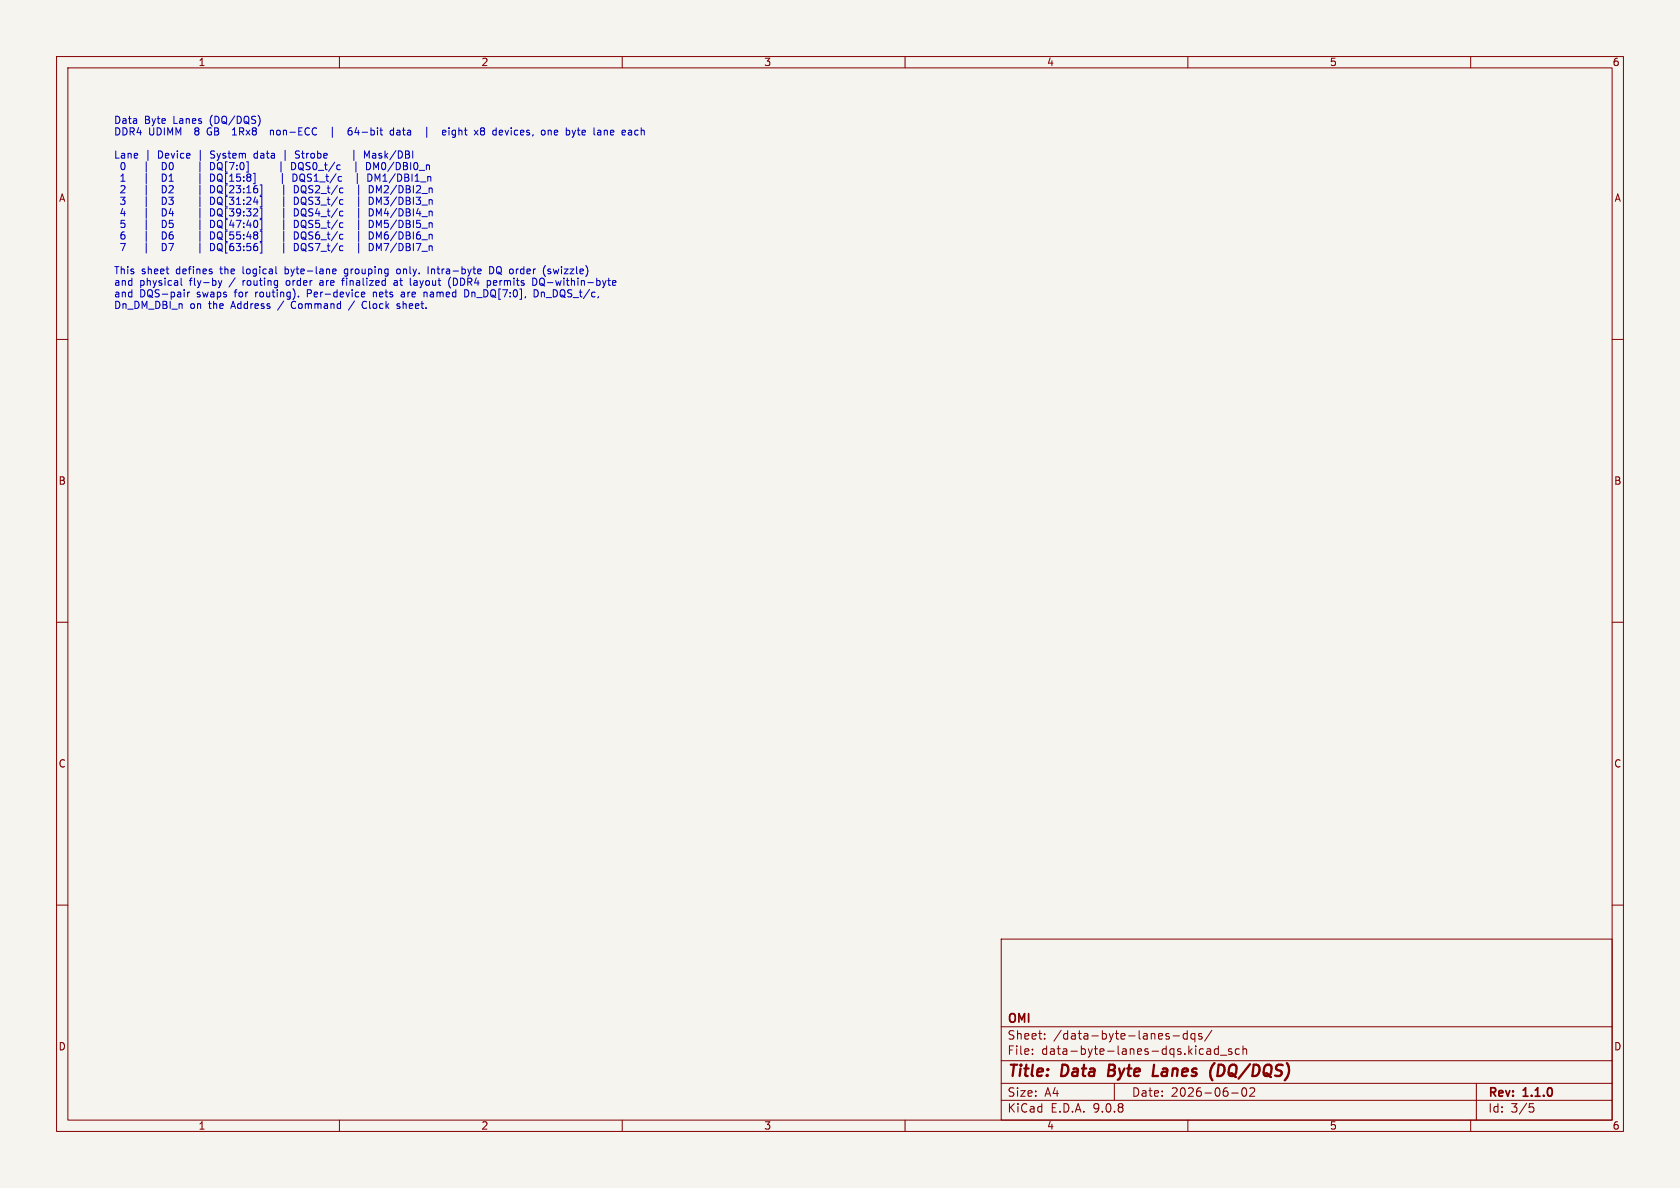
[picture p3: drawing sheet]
<svg xmlns="http://www.w3.org/2000/svg" width="297mm" height="210mm" viewBox="0 0 297 210" stroke-linecap="round" stroke-linejoin="round" font-family="sans-serif">
<path d="M0 0h297v210h-297z" fill="#f5f4ef" stroke="#f5f4ef" stroke-width=".18"/>
<g fill="none" stroke="#840000" stroke-width=".18">
<path d="M10 10h277v190h-277zM12 12h273v186h-273zM60 10v2M110 10v2M160 10v2M210 10v2M260 10v2M10 60h2M285 60h2M10 110h2M285 110h2M10 160h2"/>
<path d="M177 166h108v32h-108zM285 160h2M60 198v2M110 198v2M160 198v2M177 194.5h108M177 191.5h108M177 187.5h108M177 181.5h108M182.5 186.3v.1M182.5 185.5v.1M184.7 183.6v.1"/>
<path d="M184.7 182.8v.1M197 191.5v3M206.5 183.2l.2 .2-.2 .3M206.5 182.7l.2 .1M207.4 183.1h1.1M209.9 182.2v1.5M209.9 182.8l-.4-.1-.3 .3v.4l.1 .2h.6M210 198v2M211.2 182.8l-.4-.1-.3 .3v.4l.2 .2h.5M211.2 182.7v1.5M212.5 182.8l-.4-.1-.2 .2 .1 .2 .5 .2v.3h-.6M213.4 185.5h.6v.9"/>
<path d="M214 185.8h-.5a.29 .29 0 0 0-.2 .3 .29 .29 0 0 0 .2 .3l.5-.1M214.2 182.1l-1.2 2M215.4 185.5l-.4-.1-.3 .3v.4l.1 .2h.6M215.4 184.9v1.5M215.7 186.5h1.2M217.7 185.5l-.3-.1-.2 .2v.2l.5 .2v.3h-.5M217.7 193.2h1.2M219.1 185.5l-.4-.1-.3 .3v.4l.1 .2h.6M219.7 192.4a.81 .81 0 0 0 .3 1.4l.2-.1 .2-.5-.2-.8M219.7 185.5l.3-.1 .3 .1 .1 .9M219.7 184.9v1.5M221.7 192.4v.5l-.8 .9h.9"/>
<path d="M260 198v2M261 191.5v6.5M270.4 195.1h.7M270.5 195.7h.4l.3 .3-.2 .5-.5 .1"/>
</g>
<path d="M196.1 188.2l-.2 2h.7M204 188.2l-.2 2h.9M214.7 187.9l-.3 .4M215.9 188.2h-.4l-.3 2h.5" fill="none" stroke="#840000" stroke-width=".4"/>
<g fill="none" stroke="#0000c2" stroke-width=".18">
<path d="M28.7 28.7v1.3l.5-.1M29.2 30.8h-.5v1.2h.5M29.2 32.9l-.5-.1v1.3l.5-.1M29.2 34.9h-.5v1.2h.5M29.2 37l-.5-.1v1.3l.5-.1M29.2 39h-.5v1.2h.5M35.3 28.6v1.8M35.3 30.7v1.8M35.3 32.7v1.8M35.3 34.7v1.9M35.3 36.8v1.8M35.3 38.8v1.8"/>
<path d="M37.5 30.8a.68 .68 0 0 1 .5 .6 .68 .68 0 0 1-.5 .6M37.5 32.8a.68 .68 0 0 1 .5 .7 .68 .68 0 0 1-.5 .6M37.5 34.9a.68 .68 0 0 1 .5 .6 .68 .68 0 0 1-.5 .6M37.5 36.9a.68 .68 0 0 1 .5 .6 .68 .68 0 0 1-.5 .7M37.5 39a.68 .68 0 0 1 .5 .6 .68 .68 0 0 1-.5 .6M37.9 29v.7l-.4 .3M38.4 29.2v.4l.2 .3M38.6 30.8a.9 .9 0 0 0 0 1.2M38.6 32.9a.9 .9 0 0 0 0 1.1M38.6 34.9a.9 .9 0 0 0 0 1.2M38.6 37a.9 .9 0 0 0 0 1.1M38.6 39a.9 .9 0 0 0 0 1.2"/>
<path d="M41.1 23.9h.7M41.5 22.6v1.3M45 27.2l-.1 .1 .1 .6M47.8 23v.9M47.8 23.1l.2-.1 .3 .1v.8M49.7 28.6v1.8M49.9 30.7v1.8M50.2 32.7v1.8M50.2 34.7v1.9M50.2 36.8v1.8M50.2 38.8v1.8M50.4 26.6v1.8"/>
<path d="M51.8 30.8v1.2h.3M51.9 28.7h-.3v1.3h.3M52.2 27.9h.6M52.9 26.7h-.4l-.3 .2 .1 .3 .5 .2M53.1 31l.2-.2a.43 .43 0 0 1 .6 .4v.4a.43 .43 0 0 1-.3 .4 .43 .43 0 0 1-.5-.1M53.1 29.7l.6 .4M53.2 31.7l.7 .5M53.3 35l.2-.1a.43 .43 0 0 1 .6 .4v.4a.42 .42 0 0 1-.4 .4 .42 .42 0 0 1-.5-.4zM53.3 33l.2-.2a.43 .43 0 0 1 .6 .4v.5a.42 .42 0 0 1-.4 .4 .42 .42 0 0 1-.5-.4zM53.3 37.1l.2-.2a.43 .43 0 0 1 .6 .4v.5a.42 .42 0 0 1-.4 .4 .42 .42 0 0 1-.5-.4zM53.3 39.1l.2-.1a.43 .43 0 0 1 .6 .4v.4a.42 .42 0 0 1-.4 .4 .42 .42 0 0 1-.5-.4zM53.4 28.8a.81 .81 0 0 1-.1 1.2h-.2"/>
<path d="M53.5 33.8l.7 .4M53.5 35.8l.7 .5M53.5 37.9l.7 .4M53.5 39.9l.7 .4M54.1 29.9l.2 .1M54.2 28.8v.4M58.7 22.5v1.8M62.1 22.6l-.3 .1a.86 .86 0 0 0 0 1.2l.4-.2 .1-.4-.3-.2h-.3l-.2 .2M62.6 26.6v1.8M62.9 28.6v1.8M63 22.5l-.3 .9h.8M63.2 30.7v1.8"/>
<path d="M63.4 32.7v1.8M63.4 34.7v1.9M63.4 36.8v1.8M63.4 38.8v1.8M64.8 28.7a.64 .64 0 0 1 .7 .7 .64 .64 0 0 1-.7 .6zM64.9 27.6l.4-.9v1.3M65.6 31l-.6-.2v1.2h.5l.2-.3M65.8 32.9l-.5-.1v1.3l.5-.1M65.8 34.9h-.5v1.2h.5M65.8 37l-.5-.1v1.3l.5-.1M65.8 39h-.5v1.2h.5M66 27.1l-.1 .1"/>
<path d="M66 27.5l-.2 .2 .2 .3M66.7 31.7l.5-.9v1.2M67 33.7l.4-.9v1.3M67 35.8l.4-.9v1.2M67 37.8l.4-.9v1.3M67 39.9l.4-.9v1.2M67.6 28.8a.69 .69 0 0 0 .3 1.2l.1-.1M67.7 32h.7M67.9 34.9h.8M67.9 36l.2 .1M68.1 30.8l-.4 .3M68.1 32.8l-.2 .1"/>
<path d="M68.2 36.8l-.3 1h.8M68.6 33.4l-.7 .7h.8M68.6 39h-.6l-.1 .6 .2-.2M69.6 23.1l-.4-.1-.2 .3 .1 .5h.5M69.6 22.6v1.3M70.2 23.1l.3-.1 .2 .2M70.7 23.3l-.4 .1-.2 .2 .2 .3 .4-.1M75.4 22.5v1.8M78.6 23l.2 .3-.6 .1M78.8 23.8l-.2 .1M79.4 22.6v.1M79.4 23v.9"/>
<path d="M80.5 23.1l-.3-.1-.3 .3 .1 .5h.5M80.5 23v1l-.2 .3-.3-.1M89.9 23l-.3 .9M98 23.4l.6-.1-.1-.2-.3-.1-.2 .2 .1 .6h.4M102.9 23.7l.2 .2 .3-.1M102.9 23.2l.2-.2h.2l.2 .2M103.5 23.3l-.6 .1M107.9 23.4l.6-.1v-.2l-.4-.1-.2 .2 .1 .6h.5M113.4 23.1l.1-.1 .3 .1 .1 .8M113.4 22.6v1.3M29.2 41.1l-.5-.1v1.3l.5-.1M29.2 43.1l-.5-.1v1.3l.5-.1"/>
<path d="M32 49.2v1.1l.2 .1M33.2 51.6v.9M33.3 51.7l-.1 .2M35.3 40.9v1.8M35.3 42.9v1.8M37.5 48v.3M37.5 41a.68 .68 0 0 1 .5 .6 .68 .68 0 0 1-.5 .7M37.5 43a.68 .68 0 0 1 .5 .7 .68 .68 0 0 1-.5 .6M38.6 49.6l.3 .8M38.6 41.1a.9 .9 0 0 0 0 1.1M38.6 43.1a.9 .9 0 0 0 0 1.1M38.9 50.4l-.3 .5"/>
<path d="M39.2 49.6l-.3 .8M48.8 48.3l.2 .1M50.2 40.9v1.8M50.2 42.9v1.8M50.4 47.1v1.3M50.4 48.3l.1 .1M50.5 47.6h-.1M50.7 49.7l-.1 .1 .1 .6M51.6 53.6l-.1 .4 .2 .5M52.8 52.4v.1M53.4 41.1l.1-.1a.43 .43 0 0 1 .6 .4v.4a.42 .42 0 0 1-.4 .5 .42 .42 0 0 1-.5-.5v-.4zM53.4 43.1l.1-.1a.43 .43 0 0 1 .6 .5v.4a.42 .42 0 0 1-.4 .4 .42 .42 0 0 1-.5-.4v-.4z"/>
<path d="M53.5 42l.7 .4M53.5 44l.7 .4M54.3 51.2v1.3M54.3 51.9h.5M57 50h-.3l-.2 .1 .1 .3h.4M58.8 48.2l.2 .2 .4-.1M58.8 47.7l.2-.1h.2l.2 .1v.2l-.6 .1M60.4 49.6h.5M60.9 49.2l-.3 .2v1M60.9 48.8h.1M61.3 47.6h-.3l-.1 .2v.5l.4 .1M62.7 53.2l-1.1 1.6"/>
<path d="M63.4 40.9v1.8M63.4 42.9v1.8M63.9 51.8l.2-.2h.2l.2 .2v.1l-.6 .2M63.9 52.3l.2 .2 .3-.1M64.6 53.3a.64 .64 0 0 0-.6 .6 .64 .64 0 0 0 .6 .6M65.8 41.1l-.5-.1v1.3l.5-.1M65.8 43.1l-.5-.1v1.3l.5-.1M66 51.6v.9M66.4 51.6l-.4 .2M67 41.9l.4-.9v1.3M67 43.9l.4-.9v1.3M67.9 43h.8"/>
<path d="M67.9 40.1l.2 .1M68.1 41.5l-.2 .2M68.1 41.1a.99 .99 0 0 0 0 1.1M69.7 49.7h.5v.7M70.2 49.9l-.4 .1-.2 .1 .2 .3h.4M70.7 47.6h-.3l-.3 .2 .1 .5 .2 .1 .3-.1M70.7 53.7h-.3l-.2 .2v.1l.5 .2v.3h-.5M71 51.7h.4M71.5 51.9l-.4 .1-.2 .2 .2 .3 .4-.1M73.6 50h-.3l-.2 .1 .1 .3h.4M75.4 51.7l.1 .8M75.7 47.1v1.3"/>
<path d="M76.3 47.6v.8M76.5 47.6l-.2 .1M79.4 49.5v.9l.3 .5M80.2 49.2v1.2h.3M82.2 51.2v1.3l.6-.2 .1-.4-.1-.4M84.9 47.6l.2 .3-.6 .1M85 48.3l-.1 .1M86.6 47.1a.64 .64 0 0 1 .7 .7 .64 .64 0 0 1-.7 .6zM87.7 49.6h-.3l-.2 .2 .1 .6h.4M87.8 49.9l-.6 .1M94.4 51.2a.64 .64 0 0 1 .8 .7 .64 .64 0 0 1-.8 .6zM94.8 49.4a.66 .66 0 0 1 .1 .7 .66 .66 0 0 1-.7 .3"/>
<path d="M95.5 49.4a.85 .85 0 0 0 .2 1h.2M95.6 50.1h.2M97.3 47.6h-.3l-.2 .1 .1 .2 .4 .1v.3h-.5M108.5 49.6l.3 .1 .1 .2-.6 .1M108.8 50.4h-.3"/>
</g>
<g font-size="2.8" fill="#840000">
<text x="178" y="190.9">Title:</text>
<text x="187.7" y="190.9">Data</text>
<text x="196.7" y="190.9">Byte</text>
<text x="205.4" y="190.9">Lanes</text>
<text x="216.3" y="190.9">(DQ/DQS)</text>
</g>
<g font-size="2.1" fill="#840000">
<text x="178" y="184">Sheet:</text>
<text x="178" y="181.2">OMI</text>
<text x="186.2" y="184">/data-byte-lanes-dqs/</text>
<text x="178" y="186.7">File:</text>
<text x="184.1" y="186.7">data-byte-lanes-dqs.kicad_sch</text>
<text x="178" y="196.9">KiCad</text>
<text x="178" y="194.1">Size:</text>
<text x="184.7" y="194.1">A4</text>
<text x="185.7" y="196.9">E.D.A.</text>
<text x="193.3" y="196.9">9.0.8</text>
<text x="200" y="194.1">Date:</text>
<text x="207" y="194.1">2026-06-02</text>
<text x="263" y="194.3">Rev:</text>
<text x="263" y="196.9">Id:</text>
<text x="267.1" y="196.9">3/5</text>
<text x="269.4" y="194.3">1.1.0</text>
</g>
<g font-size="1.8" fill="#840000">
<text x="35" y="11.9">1</text>
<text x="85" y="11.9">2</text>
<text x="135" y="11.9">3</text>
<text x="185" y="11.9">4</text>
<text x="235" y="11.9">5</text>
<text x="285" y="11.9">6</text>
<text x="10.3" y="35.9">A</text>
<text x="285.3" y="35.9">A</text>
<text x="10.3" y="85.9">B</text>
<text x="285.3" y="85.9">B</text>
<text x="10.3" y="135.9">C</text>
<text x="285.3" y="135.9">C</text>
<text x="10.3" y="185.9">D</text>
<text x="285.3" y="185.9">D</text>
<text x="35" y="199.9">1</text>
<text x="85" y="199.9">2</text>
<text x="135" y="199.9">3</text>
<text x="185" y="199.9">4</text>
<text x="235" y="199.9">5</text>
<text x="285" y="199.9">6</text>
</g>
<g font-size="1.8" fill="#0000c2">
<text x="20.1" y="22.1">Data</text>
<text x="25.5" y="22.1">Byte</text>
<text x="30.8" y="22.1">Lanes</text>
<text x="37.4" y="22.1">(DQ/DQS)</text>
<text x="20.1" y="24.1">DDR4</text>
<text x="20.1" y="28.2">Lane</text>
<text x="25.7" y="28.2">|</text>
<text x="26.3" y="24.1">UDIMM</text>
<text x="28" y="28.2">Device</text>
<text x="34.7" y="24.1">8</text>
<text x="35.3" y="28.2">|</text>
<text x="37.1" y="24.1">GB</text>
<text x="37.7" y="28.2">System</text>
<text x="42" y="24.1">1Rx8</text>
<text x="45.6" y="28.2">data</text>
<text x="49" y="24.1">non-ECC</text>
<text x="53.3" y="28.2">Strobe</text>
<text x="63.6" y="24.1">64-bit</text>
<text x="64.1" y="28.2">|</text>
<text x="66.5" y="28.2">Mask/DBI</text>
<text x="71.3" y="24.1">data</text>
<text x="77.8" y="24.1">|</text>
<text x="81.3" y="24.1">eight</text>
<text x="87.2" y="24.1">x8</text>
<text x="90.6" y="24.1">devices,</text>
<text x="99.4" y="24.1">one</text>
<text x="104" y="24.1">byte</text>
<text x="109.1" y="24.1">lane</text>
<text x="21.2" y="30.3">0</text>
<text x="21.2" y="32.3">1</text>
<text x="21.2" y="34.4">2</text>
<text x="26" y="30.3">|</text>
<text x="26" y="32.3">|</text>
<text x="26" y="34.4">|</text>
<text x="29.5" y="30.3">D0</text>
<text x="29.5" y="32.3">D1</text>
<text x="29.5" y="34.4">D2</text>
<text x="36.7" y="30.3">|</text>
<text x="36.7" y="32.3">|</text>
<text x="36.7" y="34.4">|</text>
<text x="39.1" y="30.3">DQ[7:0]</text>
<text x="39.1" y="32.3">DQ[15:8]</text>
<text x="39.1" y="34.4">DQ[23:16]</text>
<text x="52.2" y="30.3">|</text>
<text x="52.3" y="32.3">|</text>
<text x="52.3" y="34.4">|</text>
<text x="54.6" y="30.3">DQS0_t/c</text>
<text x="54.6" y="32.3">DQS1_t/c</text>
<text x="54.7" y="34.4">DQS2_t/c</text>
<text x="66.1" y="30.3">|</text>
<text x="66.1" y="32.3">|</text>
<text x="66.2" y="34.4">|</text>
<text x="68.5" y="30.3">DM0/DBI0_n</text>
<text x="68.5" y="32.3">DM1/DBI1_n</text>
<text x="68.5" y="34.4">DM2/DBI2_n</text>
<text x="21.2" y="36.4">3</text>
<text x="21.2" y="38.5">4</text>
<text x="21.2" y="40.5">5</text>
<text x="26" y="36.4">|</text>
<text x="26" y="38.5">|</text>
<text x="26" y="40.5">|</text>
<text x="29.5" y="36.4">D3</text>
<text x="29.5" y="38.5">D4</text>
<text x="29.5" y="40.5">D5</text>
<text x="36.7" y="36.4">|</text>
<text x="36.7" y="38.5">|</text>
<text x="36.7" y="40.5">|</text>
<text x="39.1" y="36.4">DQ[31:24]</text>
<text x="39.1" y="38.5">DQ[39:32]</text>
<text x="39.1" y="40.5">DQ[47:40]</text>
<text x="52.3" y="36.4">|</text>
<text x="52.3" y="38.5">|</text>
<text x="52.3" y="40.5">|</text>
<text x="54.7" y="36.4">DQS3_t/c</text>
<text x="54.7" y="38.5">DQS4_t/c</text>
<text x="54.7" y="40.5">DQS5_t/c</text>
<text x="66.2" y="36.4">|</text>
<text x="66.2" y="38.5">|</text>
<text x="66.2" y="40.5">|</text>
<text x="68.5" y="36.4">DM3/DBI3_n</text>
<text x="68.5" y="38.5">DM4/DBI4_n</text>
<text x="68.5" y="40.5">DM5/DBI5_n</text>
<text x="21.2" y="42.5">6</text>
<text x="21.2" y="44.6">7</text>
<text x="26" y="42.5">|</text>
<text x="26" y="44.6">|</text>
<text x="29.5" y="42.5">D6</text>
<text x="29.5" y="44.6">D7</text>
<text x="36.7" y="42.5">|</text>
<text x="36.7" y="44.6">|</text>
<text x="39.1" y="42.5">DQ[55:48]</text>
<text x="39.1" y="44.6">DQ[63:56]</text>
<text x="52.3" y="42.5">|</text>
<text x="52.3" y="44.6">|</text>
<text x="54.7" y="42.5">DQS6_t/c</text>
<text x="54.7" y="44.6">DQS7_t/c</text>
<text x="66.2" y="42.5">|</text>
<text x="66.2" y="44.6">|</text>
<text x="68.5" y="42.5">DM6/DBI6_n</text>
<text x="68.5" y="44.6">DM7/DBI7_n</text>
<text x="20.1" y="48.7">This</text>
<text x="20.1" y="50.7">and</text>
<text x="20.1" y="52.8">and</text>
<text x="24.7" y="50.7">physical</text>
<text x="24.7" y="52.8">DQS-pair</text>
<text x="25" y="48.7">sheet</text>
<text x="31.2" y="48.7">defines</text>
<text x="33.7" y="50.7">fly-by</text>
<text x="34.9" y="52.8">swaps</text>
<text x="39.2" y="48.7">the</text>
<text x="40.9" y="50.7">/</text>
<text x="41.8" y="52.8">for</text>
<text x="43.4" y="50.7">routing</text>
<text x="43.4" y="48.7">logical</text>
<text x="45.6" y="52.8">routing).</text>
<text x="51" y="48.7">byte-lane</text>
<text x="51.3" y="50.7">order</text>
<text x="54.9" y="52.8">Per-device</text>
<text x="57.4" y="50.7">are</text>
<text x="61.6" y="50.7">finalized</text>
<text x="61.7" y="48.7">grouping</text>
<text x="66.8" y="52.8">nets</text>
<text x="70.9" y="50.7">at</text>
<text x="71.2" y="48.7">only.</text>
<text x="72" y="52.8">are</text>
<text x="74" y="50.7">layout</text>
<text x="76.2" y="52.8">named</text>
<text x="76.9" y="48.7">Intra-byte</text>
<text x="80.9" y="50.7">(DDR4</text>
<text x="83.6" y="52.8">Dn_DQ[7:0],</text>
<text x="88" y="50.7">permits</text>
<text x="88" y="48.7">DQ order</text>
<text x="96.1" y="52.8">Dn_DQS_t/c,</text>
<text x="96.2" y="50.7">DQ-within-byte</text>
<text x="97.9" y="48.7">(swizzle)</text>
<text x="20.1" y="54.8">Dn_DM_DBI_n</text>
<text x="33.6" y="54.8">on</text>
<text x="37" y="54.8">the</text>
<text x="41.2" y="54.8">Address</text>
<text x="49.7" y="54.8">/</text>
<text x="52.2" y="54.8">Command</text>
<text x="65.1" y="54.8">Clock</text>
<text x="71.5" y="54.8">sheet.</text>
</g>
</svg>
